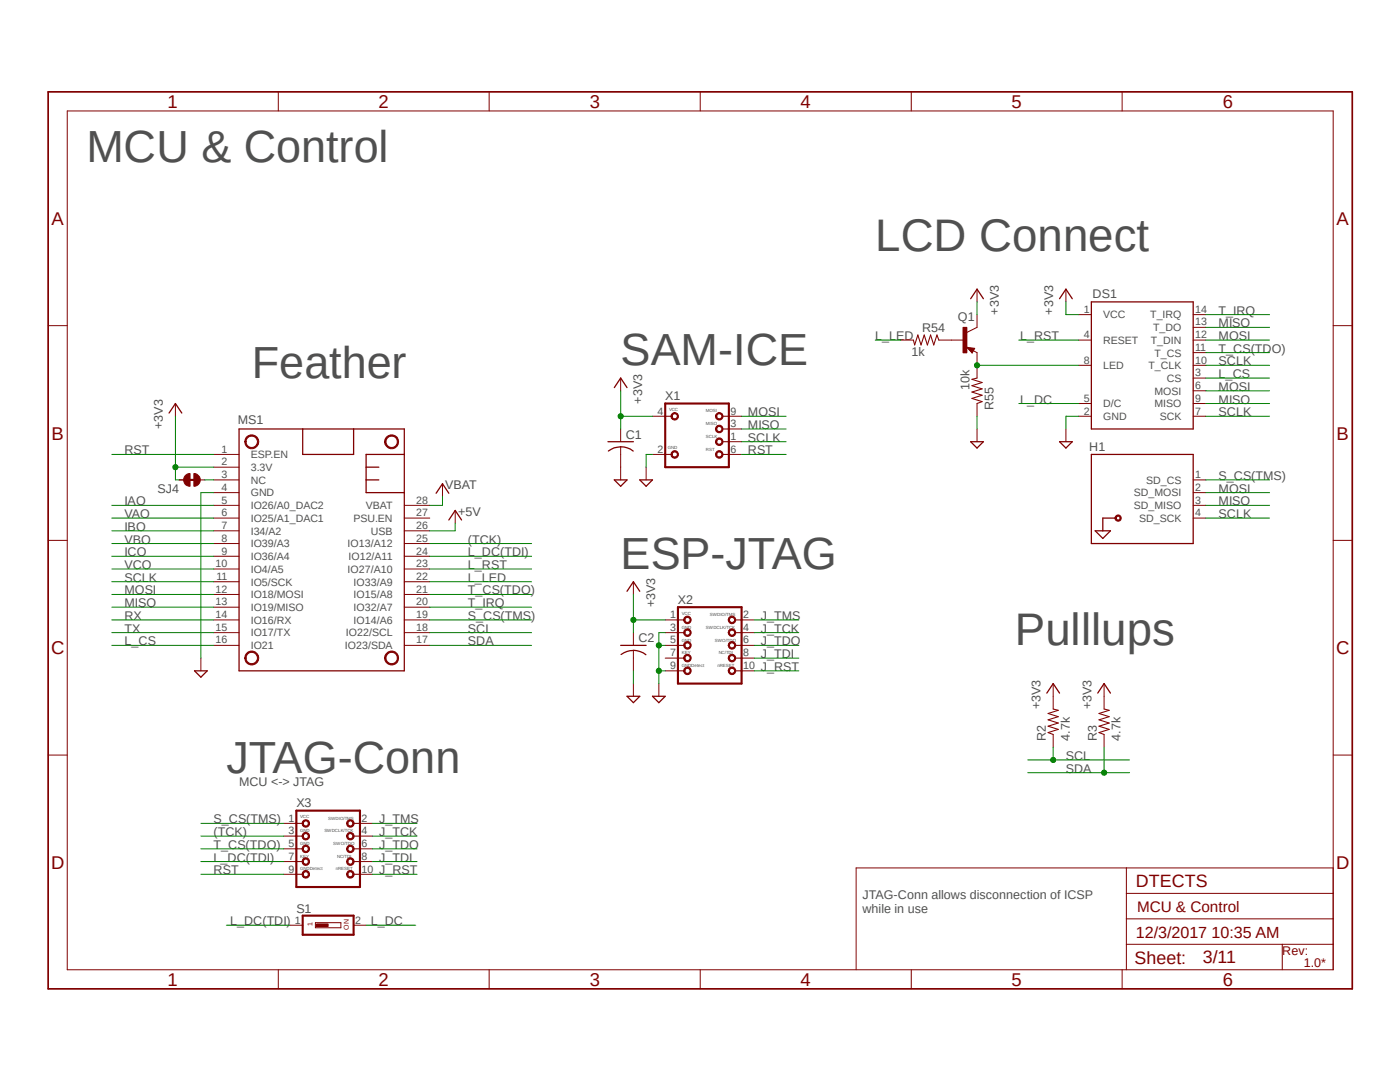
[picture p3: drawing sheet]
<svg xmlns="http://www.w3.org/2000/svg" width="279mm" height="216mm" viewBox="0 0 279 216" stroke-linecap="round" stroke-linejoin="round" font-family="sans-serif">
<path d="M9.1 18l261.2 179.9M270.3 18l-261.2 179.9" fill="none" stroke="#fff" stroke-width=".2"/>
<g fill="none" stroke="#800000" stroke-width=".2">
<path d="M55.5 18.3v3.8M97.6 18.3v3.8M139.7 18.3v3.8M181.9 18.3v3.8M223.9 18.3v3.8M13.4 22.1h252.7v171.4h-252.7zM9.6 65h3.8M266.1 65h3.8M9.6 107.8h3.8M266.1 107.8h3.8M9.6 150.7h3.8M266.1 150.7h3.8"/>
<path d="M224.8 173.2v20.3M224.8 178.3h41.3M266.1 173.2h-95.2v20.3M55.5 193.5v3.8M97.6 193.5v3.8M139.7 193.5v3.8M181.9 193.5v3.8M223.9 193.5v3.8M224.8 188.4h41.3M224.8 183.3h41.3M255.9 188.4v5.1"/>
</g>
<path d="M9.6 18.3h260.3v179h-260.3z" fill="none" stroke="#800000" stroke-width=".34"/>
<path d="M37 94.9l.3-.3 .6-.1v2.5a1.27 1.27 0 0 1-1.2-.7 1.27 1.27 0 0 1 .3-1.4z" fill-rule="evenodd" fill="#800000"/>
<path d="M37 94.9l.3-.3 .6-.1v2.5a1.27 1.27 0 0 1-1.2-.7 1.27 1.27 0 0 1 .3-1.4z" fill="none" stroke="#800000" stroke-width=".2"/>
<path d="M38.7 94.5a1.27 1.27 0 0 1 1.3 1.3 1.27 1.27 0 0 1-1.3 1.2z" fill-rule="evenodd" fill="#800000"/>
<path d="M123.9 75.4v2.6M35 80.5v2.6M35.8 95.8h5.1M38.7 94.5a1.27 1.27 0 0 1 1.3 1.3 1.27 1.27 0 0 1-1.3 1.2zM123.9 85.6v2.5M123.9 89.2v4M90.8 101.9v2.5M126.4 116.1v2.5M126.4 126.2v2.6M126.4 129.8v4.1" fill="none" stroke="#800000" stroke-width=".2"/>
<path d="M37.7 95.8h1.2" fill="none" stroke="#800000" stroke-width=".42"/>
<path d="M122.6 77.3l1.3-1.9 1.2 1.9M33.7 82.4l1.3-1.9 1.3 1.9M121.3 88.1h5.1M121.4 90a4 4 0 0 1 5 0M89.6 103.8l1.2-1.9 1.3 1.9M125.1 118l1.3-1.9 1.3 1.9M123.9 128.8h5M124 130.6a4 4 0 0 1 4.9 0" fill="none" stroke="#800000" stroke-width=".25"/>
<path d="M77.1 130.4a1.39 1.39 0 0 1 2.2 .2 1.39 1.39 0 0 1-.8 2.1 1.39 1.39 0 0 1-1.7-1.4h.2a1.15 1.15 0 0 1 1.6-1.1 1.15 1.15 0 0 1 .4 1.9 1.15 1.15 0 0 1-1.9-.4l-.1-.4h-.2v-.5z" fill-rule="evenodd" fill="#800000"/>
<path d="M77.1 130.4a1.39 1.39 0 0 1 2.2 .2 1.39 1.39 0 0 1-.8 2.1 1.39 1.39 0 0 1-1.7-1.4h.2a1.15 1.15 0 0 1 1.6-1.1 1.15 1.15 0 0 1 .4 1.9 1.15 1.15 0 0 1-1.9-.4l-.1-.4h-.2v-.5z" fill="none" stroke="#800000" stroke-width=".2"/>
<path d="M49.1 130.4a1.4 1.4 0 0 1 2.3 .1 1.4 1.4 0 0 1-.7 2.1 1.4 1.4 0 0 1-1.8-1.3h.2a1.15 1.15 0 0 1 1.7-.9 1.15 1.15 0 0 1 .2 1.9 1.15 1.15 0 0 1-1.9-.6v-.4h-.2z" fill-rule="evenodd" fill="#800000"/>
<path d="M49.1 130.4a1.4 1.4 0 0 1 2.3 .1 1.4 1.4 0 0 1-.7 2.1 1.4 1.4 0 0 1-1.8-1.3h.2a1.15 1.15 0 0 1 1.7-.9 1.15 1.15 0 0 1 .2 1.9 1.15 1.15 0 0 1-1.9-.6v-.4h-.2z" fill="none" stroke="#800000" stroke-width=".2"/>
<path d="M49.1 87.2a1.41 1.41 0 0 1 2.3 .1 1.41 1.41 0 0 1-.7 2.2 1.41 1.41 0 0 1-1.8-1.4h.2a1.15 1.15 0 0 1 1.7-.9 1.15 1.15 0 0 1 .2 1.9 1.15 1.15 0 0 1-1.9-.6v-.4h-.2z" fill-rule="evenodd" fill="#800000"/>
<path d="M49.1 87.2a1.41 1.41 0 0 1 2.3 .1 1.41 1.41 0 0 1-.7 2.2 1.41 1.41 0 0 1-1.8-1.4h.2a1.15 1.15 0 0 1 1.7-.9 1.15 1.15 0 0 1 .2 1.9 1.15 1.15 0 0 1-1.9-.6v-.4h-.2z" fill="none" stroke="#800000" stroke-width=".2"/>
<path d="M77.1 87.2a1.4 1.4 0 0 1 2.2 .2 1.4 1.4 0 0 1-.8 2.1 1.4 1.4 0 0 1-1.7-1.4h.2a1.15 1.15 0 0 1 1.6-1.1 1.15 1.15 0 0 1 .4 1.9 1.15 1.15 0 0 1-1.9-.4l-.1-.4h-.2z" fill-rule="evenodd" fill="#800000"/>
<g fill="none" stroke="#800000" stroke-width=".2">
<path d="M42.6 90.7h5.1M42.6 93.2h5.1M42.6 95.8h5.1M42.6 98.3h5.1M77.1 87.2a1.4 1.4 0 0 1 2.2 .2 1.4 1.4 0 0 1-.8 2.1 1.4 1.4 0 0 1-1.7-1.4h.2a1.15 1.15 0 0 1 1.6-1.1 1.15 1.15 0 0 1 .4 1.9 1.15 1.15 0 0 1-1.9-.4l-.1-.4h-.2zM88.3 96.5v2.6M42.6 103.4h5.1M42.6 118.6h5.1M42.6 116.1h5.1M42.6 113.5h5.1M42.6 111h5.1M42.6 108.5h5.1"/>
<path d="M42.6 100.8h5.1M42.6 105.9h5.1M80.7 103.4h5.1M80.7 118.6h5.1M80.7 116.1h5.1M80.7 113.5h5.1M80.7 111h5.1M80.7 108.5h5.1M80.7 100.8h5.1M80.7 105.9h5.1M42.6 123.7h5.1M42.6 121.2h5.1"/>
<path d="M42.6 126.2h5.1M42.6 128.8h5.1M80.7 123.7h5.1M80.7 121.2h5.1M80.7 126.2h5.1M80.7 128.8h5.1"/>
</g>
<path d="M47.7 85.6h33v48.3h-33zM60.4 85.6v5.1h10.2v-5.1M73.1 93.2h2.5M73.1 95.8h2.5M80.7 90.7h-7.6v7.6h7.6M87 98.4l1.3-1.9 1.3 1.9" fill="none" stroke="#800000" stroke-width=".25"/>
<path d="M134.2 82.5a.75 .75 0 0 1 1.2 .3 .75 .75 0 0 1-.6 1 .75 .75 0 0 1-.9-.7h.3a.52 .52 0 0 1 .7-.5 .52 .52 0 0 1 .1 .9 .52 .52 0 0 1-.8-.2v-.2h-.3z" fill-rule="evenodd" fill="#800000"/>
<path d="M134.2 82.5a.75 .75 0 0 1 1.2 .3 .75 .75 0 0 1-.6 1 .75 .75 0 0 1-.9-.7h.3a.52 .52 0 0 1 .7-.5 .52 .52 0 0 1 .1 .9 .52 .52 0 0 1-.8-.2v-.2h-.3z" fill="none" stroke="#800000" stroke-width=".2"/>
<path d="M134.2 90a.76 .76 0 0 1 1.2 .4 .76 .76 0 0 1-.6 1 .76 .76 0 0 1-.9-.7h.3a.52 .52 0 0 1 .7-.5 .52 .52 0 0 1 .1 .9 .52 .52 0 0 1-.8-.2v-.2h-.3z" fill-rule="evenodd" fill="#800000"/>
<path d="M134.2 90a.76 .76 0 0 1 1.2 .4 .76 .76 0 0 1-.6 1 .76 .76 0 0 1-.9-.7h.3a.52 .52 0 0 1 .7-.5 .52 .52 0 0 1 .1 .9 .52 .52 0 0 1-.8-.2v-.2h-.3z" fill="none" stroke="#800000" stroke-width=".2"/>
<path d="M143.1 82.5a.75 .75 0 0 1 1.1 .3 .75 .75 0 0 1-.5 1 .75 .75 0 0 1-.9-.7h.2a.52 .52 0 0 1 .8-.5 .52 .52 0 0 1 .1 .9 .52 .52 0 0 1-.8-.2l-.1-.2h-.2z" fill-rule="evenodd" fill="#800000"/>
<path d="M143.1 82.5a.75 .75 0 0 1 1.1 .3 .75 .75 0 0 1-.5 1 .75 .75 0 0 1-.9-.7h.2a.52 .52 0 0 1 .8-.5 .52 .52 0 0 1 .1 .9 .52 .52 0 0 1-.8-.2l-.1-.2h-.2z" fill="none" stroke="#800000" stroke-width=".2"/>
<path d="M143.1 85a.76 .76 0 0 1 1.1 .3 .76 .76 0 0 1-.5 1 .76 .76 0 0 1-.9-.7h.2a.52 .52 0 0 1 .8-.4 .52 .52 0 0 1 .1 .8 .52 .52 0 0 1-.8-.1l-.1-.3h-.2z" fill-rule="evenodd" fill="#800000"/>
<path d="M143.1 85a.76 .76 0 0 1 1.1 .3 .76 .76 0 0 1-.5 1 .76 .76 0 0 1-.9-.7h.2a.52 .52 0 0 1 .8-.4 .52 .52 0 0 1 .1 .8 .52 .52 0 0 1-.8-.1l-.1-.3h-.2z" fill="none" stroke="#800000" stroke-width=".2"/>
<path d="M143.1 87.5a.76 .76 0 0 1 1.1 .3 .76 .76 0 0 1-.5 1.1 .76 .76 0 0 1-.9-.8h.2a.52 .52 0 0 1 .8-.4 .52 .52 0 0 1 .1 .9 .52 .52 0 0 1-.8-.2l-.1-.3h-.2z" fill-rule="evenodd" fill="#800000"/>
<path d="M143.1 87.5a.76 .76 0 0 1 1.1 .3 .76 .76 0 0 1-.5 1.1 .76 .76 0 0 1-.9-.8h.2a.52 .52 0 0 1 .8-.4 .52 .52 0 0 1 .1 .9 .52 .52 0 0 1-.8-.2l-.1-.3h-.2z" fill="none" stroke="#800000" stroke-width=".2"/>
<path d="M143.1 90a.76 .76 0 0 1 1.1 .4 .76 .76 0 0 1-.5 1 .76 .76 0 0 1-.9-.7h.2a.52 .52 0 0 1 .8-.5 .52 .52 0 0 1 .1 .9 .52 .52 0 0 1-.8-.2l-.1-.2h-.2z" fill-rule="evenodd" fill="#800000"/>
<path d="M130.2 90.7h2.6M130.2 83.1h2.6M143.1 90a.76 .76 0 0 1 1.1 .4 .76 .76 0 0 1-.5 1 .76 .76 0 0 1-.9-.7h.2a.52 .52 0 0 1 .8-.5 .52 .52 0 0 1 .1 .9 .52 .52 0 0 1-.8-.2l-.1-.2h-.2zM145.5 90.7h2.5M145.5 85.6h2.5M145.5 83.1h2.5M145.5 88.1h2.5" fill="none" stroke="#800000" stroke-width=".2"/>
<path d="M132.8 80.5h12.7v12.7h-12.7z" fill="none" stroke="#800000" stroke-width=".42"/>
<path d="M132.8 83.1h1.2M132.8 90.7h1.2M144.2 83.1h1.3M144.2 90.7h1.3M144.2 85.6h1.3M144.2 88.1h1.3" fill="none" stroke="#800000" stroke-width=".21"/>
<path d="M136.8 123.1a.75 .75 0 0 1 1.1 .3 .75 .75 0 0 1-.6 1 .75 .75 0 0 1-.9-.7h.3a.52 .52 0 0 1 .7-.5 .52 .52 0 0 1 .2 .9 .52 .52 0 0 1-.9-.2v-.2h-.3l.1-.4z" fill-rule="evenodd" fill="#800000"/>
<path d="M136.8 123.1a.75 .75 0 0 1 1.1 .3 .75 .75 0 0 1-.6 1 .75 .75 0 0 1-.9-.7h.3a.52 .52 0 0 1 .7-.5 .52 .52 0 0 1 .2 .9 .52 .52 0 0 1-.9-.2v-.2h-.3l.1-.4z" fill="none" stroke="#800000" stroke-width=".2"/>
<path d="M136.8 125.6a.75 .75 0 0 1 1.1 .3 .75 .75 0 0 1-.6 1.1 .75 .75 0 0 1-.9-.8h.3a.52 .52 0 0 1 .7-.4 .52 .52 0 0 1 .2 .8 .52 .52 0 0 1-.9-.2v-.2h-.3l.1-.3z" fill-rule="evenodd" fill="#800000"/>
<path d="M136.8 125.6a.75 .75 0 0 1 1.1 .3 .75 .75 0 0 1-.6 1.1 .75 .75 0 0 1-.9-.8h.3a.52 .52 0 0 1 .7-.4 .52 .52 0 0 1 .2 .8 .52 .52 0 0 1-.9-.2v-.2h-.3l.1-.3z" fill="none" stroke="#800000" stroke-width=".2"/>
<path d="M136.8 128.1a.75 .75 0 0 1 1.1 .4 .75 .75 0 0 1-.6 1 .75 .75 0 0 1-.9-.7h.3a.52 .52 0 0 1 .7-.5 .52 .52 0 0 1 .2 .8 .52 .52 0 0 1-.9-.1v-.2h-.3l.1-.4z" fill-rule="evenodd" fill="#800000"/>
<path d="M136.8 128.1a.75 .75 0 0 1 1.1 .4 .75 .75 0 0 1-.6 1 .75 .75 0 0 1-.9-.7h.3a.52 .52 0 0 1 .7-.5 .52 .52 0 0 1 .2 .8 .52 .52 0 0 1-.9-.1v-.2h-.3l.1-.4z" fill="none" stroke="#800000" stroke-width=".2"/>
<path d="M136.8 130.7a.75 .75 0 0 1 1.1 .3 .75 .75 0 0 1-.6 1 .75 .75 0 0 1-.9-.7h.3a.52 .52 0 0 1 .7-.5 .52 .52 0 0 1 .2 .9 .52 .52 0 0 1-.9-.2v-.2h-.3l.1-.4z" fill-rule="evenodd" fill="#800000"/>
<path d="M136.8 130.7a.75 .75 0 0 1 1.1 .3 .75 .75 0 0 1-.6 1 .75 .75 0 0 1-.9-.7h.3a.52 .52 0 0 1 .7-.5 .52 .52 0 0 1 .2 .9 .52 .52 0 0 1-.9-.2v-.2h-.3l.1-.4z" fill="none" stroke="#800000" stroke-width=".2"/>
<path d="M136.8 133.2a.75 .75 0 0 1 1.1 .4 .75 .75 0 0 1-.6 1 .75 .75 0 0 1-.9-.7h.3a.52 .52 0 0 1 .7-.5 .52 .52 0 0 1 .2 .8 .52 .52 0 0 1-.9-.1v-.2h-.3l.1-.4z" fill-rule="evenodd" fill="#800000"/>
<path d="M136.8 133.2a.75 .75 0 0 1 1.1 .4 .75 .75 0 0 1-.6 1 .75 .75 0 0 1-.9-.7h.3a.52 .52 0 0 1 .7-.5 .52 .52 0 0 1 .2 .8 .52 .52 0 0 1-.9-.1v-.2h-.3l.1-.4z" fill="none" stroke="#800000" stroke-width=".2"/>
<path d="M145.7 123.1a.75 .75 0 0 1 1.1 .3 .75 .75 0 0 1-.6 1 .75 .75 0 0 1-.9-.7h.3a.52 .52 0 0 1 .7-.5 .52 .52 0 0 1 .2 .9 .52 .52 0 0 1-.9-.2v-.2h-.3l.1-.4z" fill-rule="evenodd" fill="#800000"/>
<path d="M145.7 123.1a.75 .75 0 0 1 1.1 .3 .75 .75 0 0 1-.6 1 .75 .75 0 0 1-.9-.7h.3a.52 .52 0 0 1 .7-.5 .52 .52 0 0 1 .2 .9 .52 .52 0 0 1-.9-.2v-.2h-.3l.1-.4z" fill="none" stroke="#800000" stroke-width=".2"/>
<path d="M145.7 125.6a.75 .75 0 0 1 1.1 .3 .75 .75 0 0 1-.6 1.1 .75 .75 0 0 1-.9-.8h.3a.52 .52 0 0 1 .7-.4 .52 .52 0 0 1 .2 .8 .52 .52 0 0 1-.9-.2v-.2h-.3l.1-.3z" fill-rule="evenodd" fill="#800000"/>
<path d="M145.7 125.6a.75 .75 0 0 1 1.1 .3 .75 .75 0 0 1-.6 1.1 .75 .75 0 0 1-.9-.8h.3a.52 .52 0 0 1 .7-.4 .52 .52 0 0 1 .2 .8 .52 .52 0 0 1-.9-.2v-.2h-.3l.1-.3z" fill="none" stroke="#800000" stroke-width=".2"/>
<path d="M145.7 128.1a.75 .75 0 0 1 1.1 .4 .75 .75 0 0 1-.6 1 .75 .75 0 0 1-.9-.7h.3a.52 .52 0 0 1 .7-.5 .52 .52 0 0 1 .2 .8 .52 .52 0 0 1-.9-.1v-.2h-.3l.1-.4z" fill-rule="evenodd" fill="#800000"/>
<path d="M145.7 128.1a.75 .75 0 0 1 1.1 .4 .75 .75 0 0 1-.6 1 .75 .75 0 0 1-.9-.7h.3a.52 .52 0 0 1 .7-.5 .52 .52 0 0 1 .2 .8 .52 .52 0 0 1-.9-.1v-.2h-.3l.1-.4z" fill="none" stroke="#800000" stroke-width=".2"/>
<path d="M145.7 130.7a.75 .75 0 0 1 1.1 .3 .75 .75 0 0 1-.6 1 .75 .75 0 0 1-.9-.7h.3a.52 .52 0 0 1 .7-.5 .52 .52 0 0 1 .2 .9 .52 .52 0 0 1-.9-.2v-.2h-.3l.1-.4z" fill-rule="evenodd" fill="#800000"/>
<path d="M145.7 130.7a.75 .75 0 0 1 1.1 .3 .75 .75 0 0 1-.6 1 .75 .75 0 0 1-.9-.7h.3a.52 .52 0 0 1 .7-.5 .52 .52 0 0 1 .2 .9 .52 .52 0 0 1-.9-.2v-.2h-.3l.1-.4z" fill="none" stroke="#800000" stroke-width=".2"/>
<path d="M145.7 133.2a.75 .75 0 0 1 1.1 .4 .75 .75 0 0 1-.6 1 .75 .75 0 0 1-.9-.7h.3a.52 .52 0 0 1 .7-.5 .52 .52 0 0 1 .2 .8 .52 .52 0 0 1-.9-.1v-.2h-.3l.1-.4z" fill-rule="evenodd" fill="#800000"/>
<g fill="none" stroke="#800000" stroke-width=".2">
<path d="M212.7 57.7v2.5M215.3 62.8h2.5M215.3 67.9h2.5M215.3 72.9h2.5M238.1 62.8h2.6M238.1 65.3h2.6M238.1 67.9h2.6M238.1 70.4h2.6M238.1 72.9h2.6M238.1 78h2.6M238.1 75.4h2.6M212.7 85.6v2.5"/>
<path d="M215.3 80.5h2.5M215.3 83.1h2.5M238.1 80.5h2.6M238.1 83.1h2.6M238.1 95.8h2.6M238.1 98.3h2.6M238.1 100.8h2.6M238.1 103.4h2.6M132.8 126.2h2.5M132.8 128.8h2.5M132.8 133.9h2.5M132.8 131.3h2.5"/>
<path d="M132.8 123.7h2.5M145.7 133.2a.75 .75 0 0 1 1.1 .4 .75 .75 0 0 1-.6 1 .75 .75 0 0 1-.9-.7h.3a.52 .52 0 0 1 .7-.5 .52 .52 0 0 1 .2 .8 .52 .52 0 0 1-.9-.1v-.2h-.3l.1-.4zM148 126.2h2.5M148 128.8h2.5M148 133.9h2.5M148 131.3h2.5M148 123.7h2.5M210.2 136.4v5.1M220.3 136.4v5.1M210.2 146.6v2.5M220.3 146.6v2.5"/>
</g>
<path d="M135.3 121.2h12.7v15.2h-12.7z" fill="none" stroke="#800000" stroke-width=".42"/>
<path d="M135.3 123.7h1.3M135.3 126.2h1.3M135.3 128.8h1.3M135.3 131.3h1.3M135.3 133.9h1.3M146.7 123.7h1.3M146.7 126.2h1.3M146.7 128.8h1.3M146.7 131.3h1.3M146.7 133.9h1.3M210.2 141.5l1 .2-2 .7 2 .6-2 .6 2 .7-2 .6 2 .6-2 .7 1 .4M220.3 141.5l1.1 .2-2.1 .7 2.1 .6-2.1 .6 2.1 .7-2.1 .6 2.1 .6-2.1 .7 1 .4" fill="none" stroke="#800000" stroke-width=".21"/>
<path d="M211.5 59.6l1.2-1.9 1.3 1.9M217.8 60.2h20.3v25.4h-20.3zM211.5 88.1h2.5l-1.3 1.3zM217.8 90.7h20.3v17.8h-20.3zM218.6 105.9h3l-1.5 1.5zM222.6 103.4h-2.5v2.5M208.9 138.3l1.3-1.9 1.3 1.9M219.1 138.3l1.2-1.9 1.3 1.9" fill="none" stroke="#800000" stroke-width=".25"/>
<path d="M222.6 103.1a.64 .64 0 0 1 1-.1 .64 .64 0 0 1-.3 1 .64 .64 0 0 1-.8-.6h.3a.38 .38 0 0 1 .4-.4 .38 .38 0 0 1 .3 .5 .38 .38 0 0 1-.5 .2l-.2-.3h-.3z" fill-rule="evenodd" fill="#800000"/>
<path d="M193 69.3l1.5 .2-.5 .9zM194.2 70l.8 .4M195 65.3l-2 1M222.6 103.1a.64 .64 0 0 1 1-.1 .64 .64 0 0 1-.3 1 .64 .64 0 0 1-.8-.6h.3a.38 .38 0 0 1 .4-.4 .38 .38 0 0 1 .3 .5 .38 .38 0 0 1-.5 .2l-.2-.3h-.3z" fill="none" stroke="#800000" stroke-width=".2"/>
<path d="M194.4 69.6l-.4 .6-.8-.7 1 .1-.2 .4-.4-.3h.4" fill="none" stroke="#800000" stroke-width=".25"/>
<path d="M192.2 65.3h.8v5.1h-.8z" fill-rule="evenodd" fill="#800000"/>
<g fill="none" stroke="#800000" stroke-width=".2">
<path d="M195 57.7v2.5M179.7 67.9h2.6M187.4 67.9h5M192.2 65.3h.8v5.1h-.8zM195 62.8v2.5M195 70.4v5M123.9 93.2v2.6M128.9 93.2v2.6M195 80.5v2.6M195 85.6v2.5M40.1 131.3v2.6M126.4 136.4v2.5"/>
<path d="M131.5 136.4v2.5"/>
</g>
<path d="M182.3 67.9l.2 .9 .7-2 .6 2 .6-2 .7 2 .6-2 .7 2 .6-2 .4 1.1M195 75.4l-1 .3 2 .6-2 .7 2 .6-2 .6 2 .7-2 .6 2 .6-1 .4" fill="none" stroke="#800000" stroke-width=".21"/>
<path d="M193.7 59.6l1.3-1.9 1.3 1.9M122.6 95.8h2.5l-1.2 1.2zM127.7 95.8h2.5l-1.3 1.2zM193.7 88.1h2.6l-1.3 1.3zM38.8 133.9h2.6l-1.3 1.2zM125.1 138.9h2.6l-1.3 1.3zM130.2 138.9h2.6l-1.3 1.3z" fill="none" stroke="#800000" stroke-width=".25"/>
<path d="M60.6 163.7a.75 .75 0 0 1 1.1 .3 .75 .75 0 0 1-.5 1 .75 .75 0 0 1-.9-.7h.2a.5 .5 0 0 1 .7-.4 .5 .5 0 0 1 .2 .8 .5 .5 0 0 1-.8-.2l-.1-.2h-.2z" fill-rule="evenodd" fill="#800000"/>
<path d="M60.6 163.7a.75 .75 0 0 1 1.1 .3 .75 .75 0 0 1-.5 1 .75 .75 0 0 1-.9-.7h.2a.5 .5 0 0 1 .7-.4 .5 .5 0 0 1 .2 .8 .5 .5 0 0 1-.8-.2l-.1-.2h-.2z" fill="none" stroke="#800000" stroke-width=".2"/>
<path d="M60.6 166.2a.75 .75 0 0 1 1.1 .3 .75 .75 0 0 1-.5 1.1 .75 .75 0 0 1-.9-.8h.2a.5 .5 0 0 1 .8-.4 .5 .5 0 0 1 .1 .8 .5 .5 0 0 1-.8-.1l-.1-.3h-.2z" fill-rule="evenodd" fill="#800000"/>
<path d="M60.6 166.2a.75 .75 0 0 1 1.1 .3 .75 .75 0 0 1-.5 1.1 .75 .75 0 0 1-.9-.8h.2a.5 .5 0 0 1 .8-.4 .5 .5 0 0 1 .1 .8 .5 .5 0 0 1-.8-.1l-.1-.3h-.2z" fill="none" stroke="#800000" stroke-width=".2"/>
<path d="M60.6 168.8a.75 .75 0 0 1 1.1 .3 .75 .75 0 0 1-.5 1 .75 .75 0 0 1-.9-.7h.2a.5 .5 0 0 1 .8-.4 .5 .5 0 0 1 .1 .8 .5 .5 0 0 1-.8-.2l-.1-.2h-.2z" fill-rule="evenodd" fill="#800000"/>
<path d="M60.6 168.8a.75 .75 0 0 1 1.1 .3 .75 .75 0 0 1-.5 1 .75 .75 0 0 1-.9-.7h.2a.5 .5 0 0 1 .8-.4 .5 .5 0 0 1 .1 .8 .5 .5 0 0 1-.8-.2l-.1-.2h-.2z" fill="none" stroke="#800000" stroke-width=".2"/>
<path d="M60.6 171.3a.76 .76 0 0 1 1.1 .3 .76 .76 0 0 1-.5 1 .76 .76 0 0 1-.9-.7h.2a.5 .5 0 0 1 .8-.4 .5 .5 0 0 1 .1 .8 .5 .5 0 0 1-.8-.1l-.1-.3h-.2z" fill-rule="evenodd" fill="#800000"/>
<path d="M60.6 171.3a.76 .76 0 0 1 1.1 .3 .76 .76 0 0 1-.5 1 .76 .76 0 0 1-.9-.7h.2a.5 .5 0 0 1 .8-.4 .5 .5 0 0 1 .1 .8 .5 .5 0 0 1-.8-.1l-.1-.3h-.2z" fill="none" stroke="#800000" stroke-width=".2"/>
<path d="M60.6 173.8a.76 .76 0 0 1 1.1 .3 .76 .76 0 0 1-.5 1.1 .76 .76 0 0 1-.9-.7h.2a.5 .5 0 0 1 .8-.5 .5 .5 0 0 1 .1 .9 .5 .5 0 0 1-.8-.2l-.1-.2h-.2z" fill-rule="evenodd" fill="#800000"/>
<path d="M60.6 173.8a.76 .76 0 0 1 1.1 .3 .76 .76 0 0 1-.5 1.1 .76 .76 0 0 1-.9-.7h.2a.5 .5 0 0 1 .8-.5 .5 .5 0 0 1 .1 .9 .5 .5 0 0 1-.8-.2l-.1-.2h-.2z" fill="none" stroke="#800000" stroke-width=".2"/>
<path d="M69.5 163.7a.75 .75 0 0 1 1.1 .3 .75 .75 0 0 1-.5 1 .75 .75 0 0 1-.9-.7h.2a.5 .5 0 0 1 .7-.4 .5 .5 0 0 1 .2 .8 .5 .5 0 0 1-.8-.2l-.1-.2h-.2z" fill-rule="evenodd" fill="#800000"/>
<path d="M69.5 163.7a.75 .75 0 0 1 1.1 .3 .75 .75 0 0 1-.5 1 .75 .75 0 0 1-.9-.7h.2a.5 .5 0 0 1 .7-.4 .5 .5 0 0 1 .2 .8 .5 .5 0 0 1-.8-.2l-.1-.2h-.2z" fill="none" stroke="#800000" stroke-width=".2"/>
<path d="M69.5 166.2a.75 .75 0 0 1 1.1 .3 .75 .75 0 0 1-.5 1.1 .75 .75 0 0 1-.9-.8h.2a.5 .5 0 0 1 .7-.4 .5 .5 0 0 1 .2 .8 .5 .5 0 0 1-.8-.1l-.1-.3h-.2z" fill-rule="evenodd" fill="#800000"/>
<path d="M69.5 166.2a.75 .75 0 0 1 1.1 .3 .75 .75 0 0 1-.5 1.1 .75 .75 0 0 1-.9-.8h.2a.5 .5 0 0 1 .7-.4 .5 .5 0 0 1 .2 .8 .5 .5 0 0 1-.8-.1l-.1-.3h-.2z" fill="none" stroke="#800000" stroke-width=".2"/>
<path d="M69.5 168.8a.75 .75 0 0 1 1.1 .3 .75 .75 0 0 1-.5 1 .75 .75 0 0 1-.9-.7h.2a.5 .5 0 0 1 .7-.4 .5 .5 0 0 1 .2 .8 .5 .5 0 0 1-.8-.2l-.1-.2h-.2z" fill-rule="evenodd" fill="#800000"/>
<path d="M69.5 168.8a.75 .75 0 0 1 1.1 .3 .75 .75 0 0 1-.5 1 .75 .75 0 0 1-.9-.7h.2a.5 .5 0 0 1 .7-.4 .5 .5 0 0 1 .2 .8 .5 .5 0 0 1-.8-.2l-.1-.2h-.2z" fill="none" stroke="#800000" stroke-width=".2"/>
<path d="M69.5 171.3a.76 .76 0 0 1 1.1 .3 .76 .76 0 0 1-.5 1 .76 .76 0 0 1-.9-.7h.2a.5 .5 0 0 1 .7-.4 .5 .5 0 0 1 .2 .8 .5 .5 0 0 1-.8-.1l-.1-.3h-.2z" fill-rule="evenodd" fill="#800000"/>
<path d="M69.5 171.3a.76 .76 0 0 1 1.1 .3 .76 .76 0 0 1-.5 1 .76 .76 0 0 1-.9-.7h.2a.5 .5 0 0 1 .7-.4 .5 .5 0 0 1 .2 .8 .5 .5 0 0 1-.8-.1l-.1-.3h-.2z" fill="none" stroke="#800000" stroke-width=".2"/>
<path d="M69.5 173.8a.76 .76 0 0 1 1.1 .3 .76 .76 0 0 1-.5 1.1 .76 .76 0 0 1-.9-.7h.2a.5 .5 0 0 1 .7-.5 .5 .5 0 0 1 .2 .9 .5 .5 0 0 1-.8-.2l-.1-.2h-.2z" fill-rule="evenodd" fill="#800000"/>
<path d="M56.6 166.8h2.5M56.6 169.4h2.5M56.6 174.5h2.5M56.6 171.9h2.5M56.6 164.3h2.5M69.5 173.8a.76 .76 0 0 1 1.1 .3 .76 .76 0 0 1-.5 1.1 .76 .76 0 0 1-.9-.7h.2a.5 .5 0 0 1 .7-.5 .5 .5 0 0 1 .2 .9 .5 .5 0 0 1-.8-.2l-.1-.2h-.2zM71.8 166.8h2.5M71.8 169.4h2.5M71.8 174.5h2.5M71.8 171.9h2.5M71.8 164.3h2.5M62.9 184.1h5.1v1h-5.1z" fill="none" stroke="#800000" stroke-width=".2"/>
<path d="M59.1 161.8h12.7v15.2h-12.7zM60.4 182.7h10.2v3.8h-10.2z" fill="none" stroke="#800000" stroke-width=".42"/>
<path d="M59.1 164.3h1.3M59.1 166.8h1.3M59.1 169.4h1.3M59.1 171.9h1.3M59.1 174.5h1.3M70.6 164.3h1.2M70.6 166.8h1.2M70.6 169.4h1.2M70.6 171.9h1.2M70.6 174.5h1.2" fill="none" stroke="#800000" stroke-width=".21"/>
<path d="M63.2 184.4h2.3v.5h-2.3z" fill-rule="evenodd" fill="#800000"/>
<path d="M57.9 184.6h2.5M63.2 184.4h2.3v.5h-2.3zM70.6 184.6h2.5" fill="none" stroke="#800000" stroke-width=".2"/>
<g fill="none" stroke="#008000" stroke-width=".2">
<path d="M240.7 72.9h12.7M240.7 67.9h12.7M240.7 78h12.7M240.7 65.3h12.7M240.7 62.8h12.7M22.3 90.7h20.3M148 90.7h8.9M148 88.1h8.9M148 83.1h8.9M148 85.6h8.9M240.7 83.1h12.7M240.7 98.3h12.7"/>
<path d="M240.7 80.5h12.7M22.3 100.8h20.3M22.3 103.4h20.3M22.3 105.9h20.3M22.3 108.5h20.3M22.3 111h20.3M22.3 113.5h20.3M22.3 116.1h20.3M22.3 118.6h20.3M85.8 108.5h20.3M85.8 111h20.3M240.7 100.8h12.7"/>
<path d="M240.7 103.4h12.7M22.3 121.2h20.3M22.3 123.7h20.3M22.3 126.2h20.3M85.8 121.2h20.3M85.8 126.2h20.3M205.1 151.6h20.3M210.2 149.1v2.5M40.1 174.5h16.5M40.1 166.8h16.5M40.1 171.9h16.5M45.2 184.6h12.7"/>
</g>
<circle cx="210.2" cy="151.6" r=".51" fill="#008000"/>
<g fill="none" stroke="#008000" stroke-width=".2">
<path d="M85.8 128.8h20.3M205.1 154.2h20.3M220.3 149.1v5.1"/>
<circle cx="210.2" cy="151.6" r=".51"/>
</g>
<circle cx="220.3" cy="154.2" r=".51" fill="#008000"/>
<g fill="none" stroke="#008000" stroke-width=".2">
<path d="M123.9 78v7.6M123.9 83.1h6.3"/>
<circle cx="220.3" cy="154.2" r=".51"/>
</g>
<circle cx="123.9" cy="83.1" r=".51" fill="#008000"/>
<g fill="none" stroke="#008000" stroke-width=".2">
<path d="M126.4 118.6v5.1h6.4"/>
<circle cx="123.9" cy="83.1" r=".51"/>
</g>
<circle cx="126.4" cy="123.7" r=".51" fill="#008000"/>
<g fill="none" stroke="#008000" stroke-width=".2">
<path d="M195 60.2v2.6M212.7 60.2v2.6h2.6M35 93.2h7.6M35 83.1v12.7h.8M126.4 123.7v2.5"/>
<circle cx="126.4" cy="123.7" r=".51"/>
</g>
<circle cx="35" cy="93.2" r=".51" fill="#008000"/>
<g fill="none" stroke="#008000" stroke-width=".2">
<path d="M174.7 67.9h5M195 72.9h20.3M203.3 67.9h12M40.9 95.8h1.7M88.3 99.1v1.7h-2.5M85.8 116.1h20.3M85.8 113.5h20.3M90.8 104.4v1.5h-5"/>
<circle cx="35" cy="93.2" r=".51"/>
</g>
<circle cx="195" cy="72.9" r=".51" fill="#008000"/>
<g fill="none" stroke="#008000" stroke-width=".2">
<path d="M42.6 98.3h-2.5v33M131.5 133.9h1.3M132.8 126.2h-1.3v10.2"/>
<circle cx="195" cy="72.9" r=".51"/>
</g>
<circle cx="131.5" cy="133.9" r=".51" fill="#008000"/>
<g fill="none" stroke="#008000" stroke-width=".2">
<path d="M131.5 128.8h1.3"/>
<circle cx="131.5" cy="133.9" r=".51"/>
</g>
<circle cx="131.5" cy="128.8" r=".51" fill="#008000"/>
<g fill="none" stroke="#008000" stroke-width=".2">
<path d="M240.7 70.4h12.7M240.7 75.4h12.7M130.2 90.7h-1.3v2.5M195 83.1v2.5M203.3 80.5h12M215.3 83.1h-2.6v2.5M240.7 95.8h12.7M85.8 118.6h20.3M22.3 128.8h20.3M85.8 123.7h20.3M126.4 133.9v2.5M150.5 133.9h8.9"/>
<path d="M150.5 123.7h8.9M150.5 126.2h8.9M150.5 128.8h8.9M150.5 131.3h8.9M40.1 164.3h16.5M40.1 169.4h16.5M74.3 174.5h8.9M74.3 164.3h8.9M74.3 166.8h8.9M74.3 169.4h8.9M74.3 171.9h8.9M73.1 184.6h9.9"/>
<circle cx="131.5" cy="128.8" r=".51"/>
</g>
<g font-size="9.1" fill="#505050">
<text x="174.7" y="50.1">LCD Connect</text>
<text x="202.6" y="128.8">Pulllups</text>
</g>
<g font-size="9" fill="#505050">
<text x="17.2" y="32.3">MCU &amp; Control</text>
<text x="50.3" y="75.4">Feather</text>
<text x="123.9" y="72.9">SAM-ICE</text>
<text x="123.9" y="113.5">ESP-JTAG</text>
<text x="45.2" y="154.2">JTAG-Conn</text>
</g>
<g font-size="3.7" fill="#800000">
<text x="33.4" y="21.5">1</text>
<text x="75.6" y="21.5">2</text>
<text x="117.7" y="21.5">3</text>
<text x="159.8" y="21.5">4</text>
<text x="201.9" y="21.5">5</text>
<text x="244" y="21.5">6</text>
<text x="10.3" y="44.9">A</text>
<text x="266.7" y="44.9">A</text>
<text x="10.3" y="87.7">B</text>
<text x="266.7" y="87.7">B</text>
<text x="10.2" y="130.6">C</text>
<text x="266.7" y="130.6">C</text>
<text x="10.2" y="173.4">D</text>
<text x="266.7" y="173.4">D</text>
<text x="33.4" y="196.7">1</text>
<text x="75.6" y="196.7">2</text>
<text x="117.7" y="196.7">3</text>
<text x="159.8" y="196.7">4</text>
<text x="201.9" y="196.7">5</text>
<text x="244" y="196.7">6</text>
</g>
<g font-size="3.6" fill="#800000">
<text x="226.7" y="177">DTECTS</text>
<text x="226.4" y="192.4">Sheet:</text>
<text x="240" y="192.2">3/11</text>
</g>
<text font-size="3.2" fill="#800000" x="226.7" y="187.2">12/3/2017 10:35 AM</text>
<text font-size="3" fill="#800000" x="226.9" y="182.1">MCU &amp; Control</text>
<g font-size="2.5" fill="#505050">
<text x="218.1" y="59.5">DS1</text>
<text x="191.2" y="64.1">Q1</text>
<text x="199.3" y="62.8" transform="rotate(-90 199.3 62.8)">+3V3</text>
<text x="210.2" y="62.8" transform="rotate(-90 210.2 62.8)">+3V3</text>
<text x="243.2" y="65.3">MISO</text>
<text x="243.2" y="62.8">T_IRQ</text>
<text x="174.7" y="67.9">L_LED</text>
<text x="181.9" y="71.1">1k</text>
<text x="184" y="66.3">R54</text>
<text x="203.6" y="67.9">L_RST</text>
<text x="243.2" y="67.9">MOSI</text>
<text x="243.2" y="70.4">T_CS(TDO)</text>
<text x="193.5" y="77.7" transform="rotate(-90 193.5 77.7)">10k</text>
<text x="243.2" y="72.9">SCLK</text>
<text x="243.2" y="78">MOSI</text>
<text x="243.2" y="75.4">L_CS</text>
<text x="128.2" y="80.5" transform="rotate(-90 128.2 80.5)">+3V3</text>
<text x="132.8" y="79.9">X1</text>
<text x="149.3" y="83.1">MOSI</text>
<text x="198.3" y="81.8" transform="rotate(-90 198.3 81.8)">R55</text>
<text x="203.6" y="80.5">L_DC</text>
<text x="243.2" y="83.1">SCLK</text>
<text x="243.2" y="80.5">MISO</text>
<text x="32.5" y="85.6" transform="rotate(-90 32.5 85.6)">+3V3</text>
<text x="47.5" y="84.6">MS1</text>
<text x="124.9" y="87.5">C1</text>
<text x="149.3" y="88.1">SCLK</text>
<text x="149.3" y="85.6">MISO</text>
<text x="217.4" y="89.9">H1</text>
<text x="24.9" y="90.7">RST</text>
<text x="149.3" y="90.7">RST</text>
<text x="243.2" y="95.8">S_CS(TMS)</text>
<text x="24.9" y="100.8">IAO</text>
<text x="31.5" y="98.3">SJ4</text>
<text x="88.9" y="97.5">VBAT</text>
<text x="243.2" y="98.3">MOSI</text>
<text x="243.2" y="100.8">MISO</text>
<text x="24.9" y="103.4">VAO</text>
<text x="24.9" y="105.9">IBO</text>
<text x="91.4" y="102.9">+5V</text>
<text x="243.2" y="103.4">SCLK</text>
<text x="24.9" y="108.5">VBO</text>
<text x="24.9" y="111">ICO</text>
<text x="24.9" y="113.5">VCO</text>
<text x="93.4" y="108.5">(TCK)</text>
<text x="93.4" y="111">L_DC(TDI)</text>
<text x="93.4" y="113.5">L_RST</text>
<text x="24.9" y="116.1">SCLK</text>
<text x="24.9" y="118.6">MOSI</text>
<text x="93.4" y="116.1">L_LED</text>
<text x="93.4" y="118.6">T_CS(TDO)</text>
<text x="24.9" y="121.2">MISO</text>
<text x="24.9" y="123.7">RX</text>
<text x="93.4" y="121.2">T_IRQ</text>
<text x="93.4" y="123.7">S_CS(TMS)</text>
<text x="130.7" y="121.2" transform="rotate(-90 130.7 121.2)">+3V3</text>
<text x="135.3" y="120.5">X2</text>
<text x="151.8" y="123.7">J_TMS</text>
<text x="24.9" y="126.2">TX</text>
<text x="24.9" y="128.8">L_CS</text>
<text x="93.4" y="126.2">SCL</text>
<text x="93.4" y="128.8">SDA</text>
<text x="127.4" y="128.1">C2</text>
<text x="151.8" y="126.2">J_TCK</text>
<text x="151.8" y="128.8">J_TDO</text>
<text x="151.8" y="131.3">J_TDI</text>
<text x="151.8" y="133.9">J_RST</text>
<text x="207.6" y="141.5" transform="rotate(-90 207.6 141.5)">+3V3</text>
<text x="217.8" y="141.5" transform="rotate(-90 217.8 141.5)">+3V3</text>
<text x="208.7" y="147.8" transform="rotate(-90 208.7 147.8)">R2</text>
<text x="213.5" y="147.8" transform="rotate(-90 213.5 147.8)">4.7k</text>
<text x="218.9" y="147.8" transform="rotate(-90 218.9 147.8)">R3</text>
<text x="223.7" y="147.8" transform="rotate(-90 223.7 147.8)">4.7k</text>
<text x="212.7" y="151.6">SCL</text>
<text x="212.7" y="154.2">SDA</text>
<text x="47.7" y="156.9">MCU &lt;-&gt; JTAG</text>
<text x="59.1" y="161.1">X3</text>
<text x="42.6" y="166.8">(TCK)</text>
<text x="42.6" y="164.3">S_CS(TMS)</text>
<text x="75.7" y="164.3">J_TMS</text>
<text x="75.7" y="166.8">J_TCK</text>
<text x="42.6" y="171.9">L_DC(TDI)</text>
<text x="42.6" y="169.4">T_CS(TDO)</text>
<text x="75.7" y="169.4">J_TDO</text>
<text x="75.7" y="171.9">J_TDI</text>
<text x="42.6" y="174.5">RST</text>
<text x="75.7" y="174.5">J_RST</text>
<text x="172.1" y="179.4">JTAG-Conn allows disconnection of ICSP</text>
<text x="45.9" y="184.5">L_DC(TDI)</text>
<text x="59.1" y="182.1">S1</text>
<text x="74" y="184.5">L_DC</text>
<text x="172.1" y="182.1">while in use</text>
</g>
<g font-size="2.5" fill="#800000">
<text x="255.9" y="190.5">Rev:</text>
<text x="260.2" y="193">1.0*</text>
</g>
<g font-size="2.1" fill="#505050">
<text x="216.3" y="62.4">1</text>
<text x="220.2" y="63.5">VCC</text>
<text x="229.5" y="63.5">T_IRQ</text>
<text x="238.5" y="62.4">14</text>
<text x="238.5" y="64.9">13</text>
<text x="216.3" y="67.5">4</text>
<text x="220.2" y="68.6">RESET</text>
<text x="229.7" y="68.6">T_DIN</text>
<text x="230.1" y="66.1">T_DO</text>
<text x="230.4" y="71.2">T_CS</text>
<text x="238.5" y="67.5">12</text>
<text x="238.5" y="70">11</text>
<text x="216.3" y="72.6">8</text>
<text x="220.2" y="73.7">LED</text>
<text x="229.2" y="73.7">T_CLK</text>
<text x="232.9" y="76.2">CS</text>
<text x="238.5" y="72.6">10</text>
<text x="238.5" y="77.6">6</text>
<text x="238.5" y="75.1">3</text>
<text x="131.2" y="82.7">4</text>
<text x="145.8" y="82.7">9</text>
<text x="216.3" y="80.2">5</text>
<text x="216.3" y="82.7">2</text>
<text x="220.2" y="81.3">D/C</text>
<text x="220.2" y="83.8">GND</text>
<text x="230.4" y="81.3">MISO</text>
<text x="230.4" y="78.7">MOSI</text>
<text x="231.5" y="83.8">SCK</text>
<text x="238.5" y="80.2">9</text>
<text x="238.5" y="82.7">7</text>
<text x="145.8" y="85.3">3</text>
<text x="145.8" y="87.8">1</text>
<text x="44.2" y="90.3">1</text>
<text x="44.2" y="92.9">2</text>
<text x="44.2" y="95.4">3</text>
<text x="50" y="91.4">ESP.EN</text>
<text x="50" y="94">3.3V</text>
<text x="131.2" y="90.3">2</text>
<text x="145.8" y="90.3">6</text>
<text x="238.5" y="95.4">1</text>
<text x="44.2" y="98">4</text>
<text x="44.2" y="100.5">5</text>
<text x="50" y="96.5">NC</text>
<text x="50" y="99.1">GND</text>
<text x="50" y="101.6">IO26/A0_DAC2</text>
<text x="73" y="101.6">VBAT</text>
<text x="83.1" y="100.5">28</text>
<text x="226.3" y="99.1">SD_MOSI</text>
<text x="226.3" y="101.6">SD_MISO</text>
<text x="228.8" y="96.5">SD_CS</text>
<text x="238.5" y="98">2</text>
<text x="238.5" y="100.5">3</text>
<text x="44.2" y="103">6</text>
<text x="44.2" y="105.6">7</text>
<text x="50" y="104.1">IO25/A1_DAC1</text>
<text x="50" y="106.7">I34/A2</text>
<text x="70.5" y="104.1">PSU.EN</text>
<text x="74" y="106.7">USB</text>
<text x="83.1" y="103">27</text>
<text x="83.1" y="105.6">26</text>
<text x="227.4" y="104.1">SD_SCK</text>
<text x="238.5" y="103">4</text>
<text x="43" y="113.2">10</text>
<text x="44.2" y="108.1">8</text>
<text x="44.2" y="110.7">9</text>
<text x="50" y="109.2">IO39/A3</text>
<text x="50" y="111.8">IO36/A4</text>
<text x="69.4" y="109.2">IO13/A12</text>
<text x="69.6" y="111.8">IO12/A11</text>
<text x="83.1" y="113.2">23</text>
<text x="83.1" y="110.7">24</text>
<text x="83.1" y="108.1">25</text>
<text x="43" y="118.3">12</text>
<text x="43.2" y="115.7">11</text>
<text x="50" y="114.3">IO4/A5</text>
<text x="50" y="119.4">IO18/MOSI</text>
<text x="50" y="116.8">IO5/SCK</text>
<text x="69.4" y="114.3">IO27/A10</text>
<text x="70.6" y="119.4">IO15/A8</text>
<text x="70.6" y="116.8">IO33/A9</text>
<text x="83.1" y="118.3">21</text>
<text x="83.1" y="115.7">22</text>
<text x="43" y="120.8">13</text>
<text x="43" y="123.3">14</text>
<text x="43" y="125.9">15</text>
<text x="50" y="121.9">IO19/MISO</text>
<text x="50" y="124.5">IO16/RX</text>
<text x="70.6" y="124.5">IO14/A6</text>
<text x="70.6" y="121.9">IO32/A7</text>
<text x="83.1" y="123.3">19</text>
<text x="83.1" y="120.8">20</text>
<text x="83.1" y="125.9">18</text>
<text x="133.8" y="125.9">3</text>
<text x="133.8" y="123.3">1</text>
<text x="148.3" y="125.9">4</text>
<text x="148.3" y="123.3">2</text>
<text x="43" y="128.4">16</text>
<text x="50" y="127">IO17/TX</text>
<text x="50" y="129.5">IO21</text>
<text x="68.8" y="129.5">IO23/SDA</text>
<text x="69" y="127">IO22/SCL</text>
<text x="83.1" y="128.4">17</text>
<text x="133.8" y="128.4">5</text>
<text x="133.8" y="130.9">7</text>
<text x="148.3" y="128.4">6</text>
<text x="148.3" y="130.9">8</text>
<text x="133.8" y="133.5">9</text>
<text x="148.3" y="133.5">10</text>
<text x="57.6" y="166.5">3</text>
<text x="57.6" y="164">1</text>
<text x="72.2" y="166.5">4</text>
<text x="72.2" y="164">2</text>
<text x="57.6" y="169">5</text>
<text x="57.6" y="171.6">7</text>
<text x="72.2" y="169">6</text>
<text x="72.2" y="171.6">8</text>
<text x="57.6" y="174.1">9</text>
<text x="72.2" y="174.1">10</text>
<text x="58.8" y="184.3">1</text>
<text x="70.9" y="184.3">2</text>
</g>
<g font-size="1.4" fill="#800000">
<text x="62.4" y="184.7" transform="rotate(-90 62.4 184.7)">1</text>
<text x="69.6" y="185.5" transform="rotate(-90 69.6 185.5)">ON</text>
</g>
<g font-size=".9" fill="#505050">
<text x="133.5" y="82">VCC</text>
<text x="140.9" y="82.3">MOSI</text>
<text x="133.3" y="89.7">GND</text>
<text x="140.9" y="87.4">SCLK</text>
<text x="140.9" y="84.8">MISO</text>
<text x="140.9" y="89.9">RST</text>
<text x="136.1" y="122.7">VCC</text>
<text x="136.1" y="125.5">GND</text>
<text x="140.9" y="125.5">SWDCLK/TCK</text>
<text x="141.6" y="122.9">SWDIO/TMS</text>
<text x="136.1" y="128">GND</text>
<text x="136.1" y="130.6">KEY</text>
<text x="142.7" y="128">SWO/TDO</text>
<text x="143.4" y="130.6">NC/TDI</text>
<text x="136.1" y="133.1">GNDDetect</text>
<text x="143.2" y="133.1">nRESET</text>
<text x="59.9" y="163.3">VCC</text>
<text x="59.9" y="166.1">GND</text>
<text x="64.7" y="166.1">SWDCLK/TCK</text>
<text x="65.5" y="163.5">SWDIO/TMS</text>
<text x="59.9" y="168.6">GND</text>
<text x="59.9" y="171.2">KEY</text>
<text x="59.9" y="173.7">GNDDetect</text>
<text x="66.5" y="168.6">SWO/TDO</text>
<text x="67" y="173.7">nRESET</text>
<text x="67.3" y="171.2">NC/TDI</text>
</g>
</svg>
